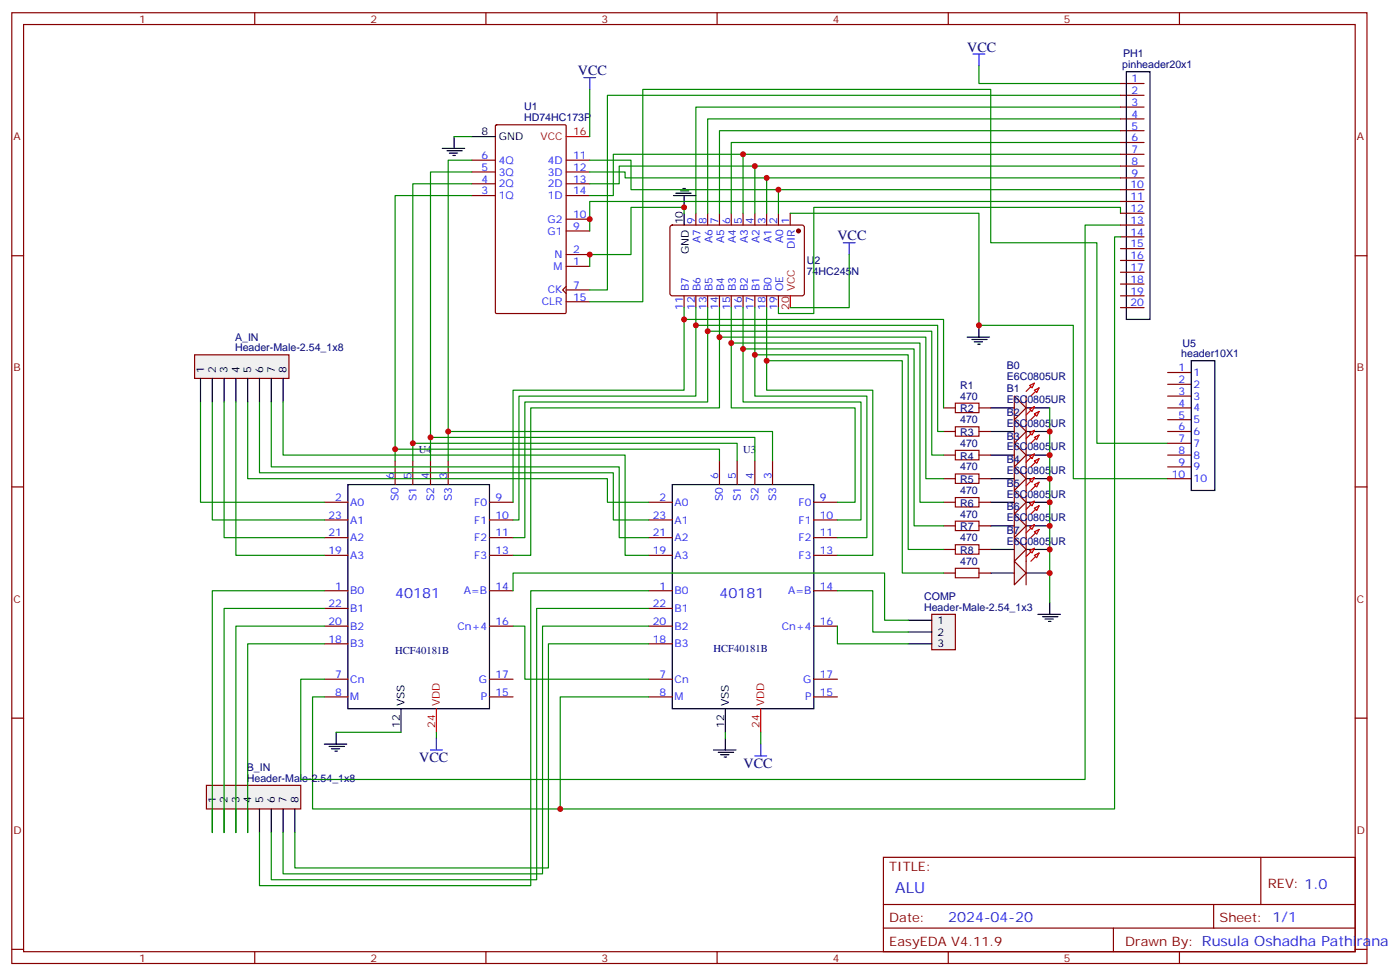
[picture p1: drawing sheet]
<svg xmlns="http://www.w3.org/2000/svg" width="419mm" height="292mm" viewBox="0 0 419 292" stroke-linecap="round" stroke-linejoin="round" font-family="sans-serif">
<g fill="none" stroke="#870000" stroke-width=".35">
<path d="M3.5 3.8h405.4v284.3h-405.4zM7.1 7.3h398.2v277.3h-398.2zM76.2 3.8v3.5M145.3 3.8v3.5M214.5 3.8v3.5M283.6 3.8v3.5M352.8 3.8v3.5M3.5 76.5h3.6M405.3 76.5h3.6M118.2 137.9v7M123.5 137.9v7M128.8 137.9v7"/>
<path d="M134.1 137.9v7M215.2 137.9v7M220.5 137.9v7M225.8 137.9v7M231.1 137.9v7M3.5 145.6h3.6M97 150.2h7.1M97 155.5h7.1M146.4 150.2h7.1M146.4 155.5h7.1M194 150.2h7.1M194 155.5h7.1"/>
<path d="M243.4 150.2h7.1M243.4 155.5h7.1M405.3 145.6h3.6M97 176.7h7.1M97 160.8h7.1M97 166.1h7.1M146.4 176.7h7.1M146.4 160.8h7.1M146.4 166.1h7.1M194 176.7h7.1M194 160.8h7.1M194 166.1h7.1"/>
<path d="M243.4 176.7h7.1M243.4 160.8h7.1M243.4 166.1h7.1M97 187.3h7.1M97 192.5h7.1M97 182h7.1M146.4 187.3h7.1M194 187.3h7.1M194 192.5h7.1M194 182h7.1M243.4 187.3h7.1M3.5 214.8h3.6"/>
<path d="M97 203.1h7.1M97 208.4h7.1M146.4 203.1h7.1M146.4 208.4h7.1M194 203.1h7.1M194 208.4h7.1M243.4 203.1h7.1M243.4 208.4h7.1M405.3 214.8h3.6M264.2 256.4h141.1v28.2h-141.1zM377.1 256.4v14.1M264.2 270.5h141.1"/>
<path d="M264.2 277.6h141.1M333 277.6v7M363 270.5v7.1M3.5 283.9h3.6M76.2 284.6v3.5M145.3 284.6v3.5M214.5 284.6v3.5M283.6 284.6v3.5M352.8 284.6v3.5M405.3 283.9h3.6"/>
</g>
<path d="M104.1 144.9h42.3v67h-42.3zM201.1 144.9h42.3v67h-42.3zM119.9 211.9v7.1M217 211.9v7.1" fill="none" stroke="#000" stroke-width=".35"/>
<path d="M130.5 211.9v7.1M227.5 211.9v7.1" fill="none" stroke="#f00" stroke-width=".35"/>
<path d="M118.2 134.3h97v3.6M123.5 132.6h97v5.3M128.8 130.8h97v7.1M134.1 129h97v8.9M153.5 187.3h3.5v15.8h37M97 208.4h-3.5v33.5h74.1v-33.5h26.4" fill="none" stroke="#008700" stroke-width=".35"/>
<path d="M58.2 106.1h28.2v7.1h-28.2z" fill="#f0f0f0" stroke="#870000" stroke-width=".35"/>
<path d="M60 113.2v7M63.5 113.2v7M67 113.2v7M70.6 113.2v7M74.1 113.2v7M77.6 113.2v7M81.1 113.2v7M84.7 113.2v7" fill="none" stroke="#000" stroke-width=".35"/>
<path d="M61.7 234.9h28.3v7h-28.3z" fill="#f0f0f0" stroke="#870000" stroke-width=".35"/>
<g fill="none" stroke="#000" stroke-width=".35">
<path d="M204.6 63.8v3.5M292.8 97.3v3.5M289.3 100.8h6.7M290.7 101.5h4.6M291.4 102.2h2.5M292.5 102.9h.7M296.3 122h7.1M306.9 122h7.1M100.5 219v3.5M97 222.5h6.7M98.4 223.2h4.6M99.1 223.9h2.5"/>
<path d="M100.2 224.6h.7M213.4 224.3h6.7M214.8 225h4.6M215.5 225.7h2.5M216.6 226.4h.7M217 220.8v3.5M63.5 241.9v7.1M67 241.9v7.1M70.6 241.9v7.1M74.1 241.9v7.1M77.6 241.9v7.1M81.1 241.9v7.1"/>
<path d="M84.7 241.9v7.1M88.2 241.9v7.1"/>
</g>
<g fill="none" stroke="#008700" stroke-width=".35">
<path d="M292.8 19.7v5.3h42.3M335.1 32h-127v31.8M335.1 35.6h-123.4v28.2M335.1 39.1h-119.9v24.7M335.1 42.6h-116.4v21.2M335.1 46.1h-112.9v17.7M335.1 49.7h-109.3v14.1M335.1 53.2h-105.8v10.6M335.1 56.7h-102.3v7.1M204.6 92v24.7h-51.1v33.5M208.1 92v26.5h-52.9v37h-1.7M211.7 92v28.2h-54.7v40.6h-3.5"/>
<path d="M215.2 92v30h-56.5v44.1h-5.2M218.7 92v30h37.1v28.2h-5.3M222.2 92v28.2h35.3v35.3h-7M225.8 92v26.5h33.5v42.3h-8.8M229.3 92v24.7h31.8v49.4h-10.6M60 120.2v30h37M63.5 120.2v35.3h33.5M67 120.2v40.6h30M70.6 120.2v45.9h26.4M74.1 120.2v23h107.6v7h12.3M77.6 120.2v21.2h105.8v14.1h10.6M81.1 120.2v19.4h104.1v21.2h8.8"/>
<path d="M84.7 120.2v15.9h102.3v30h7M97 176.7h-33.5v72.3M194 176.7h-35.3v88.2h-81.1v-15.9M97 182h-30v67M97 187.3h-26.4v61.7M97 192.5h-22.9v56.5M194 182h-33.5v81.1h-79.4v-14.1M194 187.3h-31.7v74h-77.6v-12.3M194 192.5h-30v67.1h-75.8v-10.6M100.5 219h19.4M130.5 219v1.8M217 219v1.8"/>
</g>
<path d="M291 16.2h3.6M292.8 16.2v3.5M252.2 72.6h3.6M254 72.6v3.5M128.8 224.3h3.5M130.5 220.8v3.5M225.8 226.1h3.5M227.5 222.5v3.6" fill="none" stroke="#00f" stroke-width=".35"/>
<circle cx="238.8" cy="69.1" r=".53" fill="#870000" stroke="#870000" stroke-width=".35"/>
<g fill="none" stroke="#870000" stroke-width=".35">
<path d="M200.6 67.5l.5-.2 39.1 .1 .4 .6-.1 20-.6 .5-39.1-.1-.4-.6v-19.8zM208.1 63.8v3.5M211.7 63.8v3.5M215.2 63.8v3.5M218.7 63.8v3.5M222.2 63.8v3.5M225.8 63.8v3.5M229.3 63.8v3.5M232.8 63.8v3.5M236.4 63.8v3.5M204.6 88.5v3.5M208.1 88.5v3.5"/>
<path d="M211.7 88.5v3.5M215.2 88.5v3.5M218.7 88.5v3.5M222.2 88.5v3.5M225.8 88.5v3.5M229.3 88.5v3.5M232.8 88.5v3.5"/>
</g>
<path d="M236.4 88.5v3.5" fill="none" stroke="#f00" stroke-width=".35"/>
<path d="M303.4 118.5l3.5 3.5-3.5 3.5z" fill="#f0f0f0" stroke="#870000" stroke-width=".35"/>
<path d="M309.4 114.6l-2.5 2.5M310.8 116l-2.5 2.5" fill="none" stroke="#f00" stroke-width=".35"/>
<g fill="#f0f0f0" stroke="#f00" stroke-width=".35">
<path d="M309.4 116.7l1.4-.7-.7 1.4z"/>
<path d="M308 115.3l1.4-.7-.7 1.4z"/>
</g>
<path d="M306.9 118.5v7" fill="none" stroke="#870000" stroke-width=".35"/>
<path d="M296.3 129h7.1M306.9 129h7.1" fill="none" stroke="#000" stroke-width=".35"/>
<path d="M303.4 125.5l3.5 3.5-3.5 3.6z" fill="#f0f0f0" stroke="#870000" stroke-width=".35"/>
<path d="M309.4 121.6l-2.5 2.5M310.8 123l-2.5 2.5" fill="none" stroke="#f00" stroke-width=".35"/>
<g fill="#f0f0f0" stroke="#f00" stroke-width=".35">
<path d="M309.4 123.8l1.4-.8-.7 1.5z"/>
<path d="M308 122.3l1.4-.7-.7 1.4z"/>
</g>
<path d="M306.9 125.5v7.1" fill="none" stroke="#870000" stroke-width=".35"/>
<path d="M296.3 136.1h7.1M306.9 136.1h7.1" fill="none" stroke="#000" stroke-width=".35"/>
<path d="M303.4 132.6l3.5 3.5-3.5 3.5z" fill="#f0f0f0" stroke="#870000" stroke-width=".35"/>
<path d="M309.4 128.7l-2.5 2.5M310.8 130.1l-2.5 2.5" fill="none" stroke="#f00" stroke-width=".35"/>
<g fill="#f0f0f0" stroke="#f00" stroke-width=".35">
<path d="M309.4 130.8l1.4-.7-.7 1.4z"/>
<path d="M308 129.4l1.4-.7-.7 1.4z"/>
</g>
<path d="M306.9 132.6v7" fill="none" stroke="#870000" stroke-width=".35"/>
<path d="M296.3 143.2h7.1M306.9 143.2h7.1" fill="none" stroke="#000" stroke-width=".35"/>
<path d="M303.4 139.6l3.5 3.6-3.5 3.5z" fill="#f0f0f0" stroke="#870000" stroke-width=".35"/>
<path d="M309.4 135.7l-2.5 2.5M310.8 137.2l-2.5 2.4" fill="none" stroke="#f00" stroke-width=".35"/>
<g fill="#f0f0f0" stroke="#f00" stroke-width=".35">
<path d="M309.4 137.9l1.4-.7-.7 1.4z"/>
<path d="M308 136.5l1.4-.8-.7 1.5z"/>
</g>
<path d="M306.9 139.6v7.1" fill="none" stroke="#870000" stroke-width=".35"/>
<path d="M296.3 150.2h7.1M306.9 150.2h7.1" fill="none" stroke="#000" stroke-width=".35"/>
<path d="M303.4 146.7l3.5 3.5-3.5 3.5z" fill="#f0f0f0" stroke="#870000" stroke-width=".35"/>
<path d="M309.4 142.8l-2.5 2.5M310.8 144.2l-2.5 2.5" fill="none" stroke="#f00" stroke-width=".35"/>
<g fill="#f0f0f0" stroke="#f00" stroke-width=".35">
<path d="M309.4 144.9l1.4-.7-.7 1.4z"/>
<path d="M308 143.5l1.4-.7-.7 1.4z"/>
</g>
<path d="M306.9 146.7v7" fill="none" stroke="#870000" stroke-width=".35"/>
<path d="M296.3 157.3h7.1M306.9 157.3h7.1" fill="none" stroke="#000" stroke-width=".35"/>
<path d="M303.4 153.7l3.5 3.6-3.5 3.5z" fill="#f0f0f0" stroke="#870000" stroke-width=".35"/>
<path d="M309.4 149.9l-2.5 2.4M310.8 151.3l-2.5 2.4" fill="none" stroke="#f00" stroke-width=".35"/>
<g fill="#f0f0f0" stroke="#f00" stroke-width=".35">
<path d="M309.4 152l1.4-.7-.7 1.4z"/>
<path d="M308 150.6l1.4-.7-.7 1.4z"/>
</g>
<path d="M306.9 153.7v7.1" fill="none" stroke="#870000" stroke-width=".35"/>
<path d="M296.3 164.3h7.1M306.9 164.3h7.1" fill="none" stroke="#000" stroke-width=".35"/>
<path d="M303.4 160.8l3.5 3.5-3.5 3.6z" fill="#f0f0f0" stroke="#870000" stroke-width=".35"/>
<path d="M309.4 156.9l-2.5 2.5M310.8 158.3l-2.5 2.5" fill="none" stroke="#f00" stroke-width=".35"/>
<g fill="#f0f0f0" stroke="#f00" stroke-width=".35">
<path d="M309.4 159l1.4-.7-.7 1.4z"/>
<path d="M308 157.6l1.4-.7-.7 1.4z"/>
</g>
<path d="M306.9 160.8v7.1" fill="none" stroke="#870000" stroke-width=".35"/>
<path d="M296.3 171.4h7.1M306.9 171.4h7.1" fill="none" stroke="#000" stroke-width=".35"/>
<path d="M303.4 167.9l3.5 3.5-3.5 3.5z" fill="#f0f0f0" stroke="#870000" stroke-width=".35"/>
<path d="M309.4 164l-2.5 2.4M310.8 165.4l-2.5 2.5" fill="none" stroke="#f00" stroke-width=".35"/>
<g fill="#f0f0f0" stroke="#f00" stroke-width=".35">
<path d="M309.4 166.1l1.4-.7-.7 1.4z"/>
<path d="M308 164.7l1.4-.7-.7 1.4z"/>
</g>
<g fill="none" stroke="#870000" stroke-width=".35">
<path d="M148.2 37.5l.3-.2h20.5l.3 .2v55.9l-.2 .3-20.6 .1-.3-.2zM141.1 58.5h7.1M141.1 55h7.1M141.1 51.4h7.1M141.1 47.9h7.1M169.3 58.5h7.1M169.3 55h7.1M169.3 51.4h7.1M169.3 47.9h7.1M169.3 79.7h7.1M169.3 76.1h7.1M169.3 69.1h7.1"/>
<path d="M169.3 65.5h7.1M169.3 85.7l-1 1 1 1.1M169.3 90.2h7.1M169.3 86.7h7.1M282.2 122h3.6M282.2 129h3.6M282.2 136.1h3.6M292.8 122h3.5M292.8 129h3.5M292.8 136.1h3.5M282.2 143.2h3.6M282.2 150.2h3.6"/>
<path d="M282.2 157.3h3.6M292.8 143.2h3.5M292.8 150.2h3.5M292.8 157.3h3.5M282.2 164.3h3.6M282.2 171.4h3.6M292.8 164.3h3.5M292.8 171.4h3.5M306.9 167.9v7"/>
</g>
<path d="M285.8 120.6h7v2.8h-7zM285.8 127.6h7v2.9h-7zM285.8 134.7h7v2.8h-7zM285.8 141.7h7v2.9h-7zM285.8 148.8h7v2.8h-7zM285.8 155.9h7v2.8h-7zM285.8 162.9h7v2.8h-7zM285.8 170h7v2.8h-7z" fill="none" stroke="#a10000" stroke-width=".35"/>
<g fill="none" stroke="#000" stroke-width=".35">
<path d="M132.3 44.4h6.7M133.7 45.1h4.6M134.4 45.8h2.5M135.5 46.5h.7M135.8 40.9v3.5M141.1 40.9h7.1M201.4 58.5h6.7M202.1 57.8h4.6M203.6 57.1h2.4M204.3 56.4h.7M204.6 58.5v3.5M310.4 183.7h6.7"/>
<path d="M311.9 184.4h4.5M312.6 185.1h2.4M313.6 185.8h.7M314 180.2v3.5"/>
</g>
<g fill="none" stroke="#008700" stroke-width=".35">
<path d="M176.4 26.7v14.2M335.1 28.5h-153.4v58.2h-5.3M135.8 40.9h5.3M141.1 58.5h-22.9v79.4M141.1 55h-17.6v82.9M141.1 51.4h-12.3v86.5M141.1 47.9h-7v90M176.4 51.4h10.6v1.8h42.3M176.4 47.9h12.3v8.8h44.1M222.2 46.1h-38.8v12.4h-7M225.8 49.7h-40.6v5.3h-8.8M204.6 63.8v-1.8h-15.9v14.1h-12.3v3.6"/>
<path d="M236.4 63.8h56.4v33.5h28.2v45.9h28.2M254 76.1v15.9h-17.6M335.1 63.8v-1.8h-91.7v31.8h-10.6v-1.8M335.1 67.3h-10.5v165.8h-234.6v-30h7M335.1 60.3h-158.7v8.8M176.4 90.2h15.9v-63.5h104v45.9h31.8v60h21.1M204.6 95.5h77.6v26.5M208.1 97.3h72.4v31.7h1.7M211.7 99.1h67v37h3.5M215.2 100.8h61.7v42.4h5.3M218.7 102.6h56.5v47.6h7M222.2 104.4h51.2v52.9h8.8"/>
<path d="M225.8 106.1h45.8v58.2h10.6M229.3 107.9h40.6v63.5h12.3M314 122v58.2M227.5 219v3.5"/>
</g>
<path d="M169.3 40.9h7.1" fill="none" stroke="#f00" stroke-width=".35"/>
<path d="M174.6 23.2h3.6M176.4 23.2v3.5" fill="none" stroke="#00f" stroke-width=".35"/>
<path d="M278.7 183.7h7.1v10.6h-7.1z" fill="#f0f0f0" stroke="#870000" stroke-width=".35"/>
<path d="M336.9 21.4h7.1v74.1h-7.1zM356.3 107.9h7.1v38.8h-7.1zM271.6 192.5h7.1M271.6 185.5h7.1M271.6 189h7.1" fill="none" stroke="#000" stroke-width=".35"/>
<path d="M335.1 70.8h-1.7v171.1h-165.8M153.5 176.7v-5.3h111.1v14.1h7M250.5 176.7h10.6v12.3h10.5M250.5 187.3v5.2h21.1" fill="none" stroke="#008700" stroke-width=".35"/>
<g fill="none" stroke="#870000" stroke-width=".35">
<path d="M335.1 25h7.1M335.1 28.5h7.1M335.1 32h7.1M335.1 35.6h7.1M335.1 39.1h7.1M335.1 42.6h7.1M335.1 46.1h7.1M335.1 49.7h7.1M335.1 53.2h7.1M335.1 56.7h7.1M335.1 60.3h7.1M335.1 63.8h7.1"/>
<path d="M335.1 67.3h7.1M335.1 70.8h7.1M335.1 74.4h7.1M335.1 77.9h7.1M335.1 81.4h7.1M335.1 84.9h7.1M335.1 88.5h7.1M335.1 92h7.1M349.2 111.4h7.1M349.2 114.9h7.1M349.2 118.5h7.1M349.2 122h7.1"/>
<path d="M349.2 125.5h7.1M349.2 129h7.1M349.2 132.6h7.1M349.2 136.1h7.1M349.2 139.6h7.1M349.2 143.2h7.1"/>
</g>
<g fill="#c00">
<circle cx="204.6" cy="95.5" r=".88"/>
<circle cx="208.1" cy="97.3" r=".88"/>
<circle cx="211.7" cy="99.1" r=".88"/>
<circle cx="215.2" cy="100.8" r=".88"/>
<circle cx="218.7" cy="102.6" r=".88"/>
<circle cx="222.3" cy="104.4" r=".88"/>
<circle cx="225.8" cy="106.1" r=".88"/>
<circle cx="229.3" cy="107.9" r=".88"/>
<circle cx="292.8" cy="97.3" r=".88"/>
<circle cx="222.3" cy="46.1" r=".88"/>
<circle cx="225.8" cy="49.7" r=".88"/>
<circle cx="229.3" cy="53.2" r=".88"/>
<circle cx="232.8" cy="56.7" r=".88"/>
<circle cx="204.6" cy="62" r=".88"/>
<circle cx="118.2" cy="134.3" r=".88"/>
<circle cx="123.5" cy="132.6" r=".88"/>
<circle cx="128.8" cy="130.8" r=".88"/>
<circle cx="314" cy="129" r=".88"/>
<circle cx="314" cy="136.1" r=".88"/>
<circle cx="314" cy="143.2" r=".88"/>
<circle cx="314" cy="150.2" r=".88"/>
<circle cx="314" cy="157.3" r=".88"/>
<circle cx="314" cy="164.3" r=".88"/>
<circle cx="314" cy="171.4" r=".88"/>
<circle cx="134.1" cy="129" r=".88"/>
<circle cx="176.4" cy="65.5" r=".88"/>
<circle cx="176.4" cy="76.1" r=".88"/>
<circle cx="167.6" cy="241.9" r=".88"/>
</g>
<text font-size="4.6" fill="#00f" x="267.8" y="267">ALU</text>
<g font-size="4.2" fill="#000080">
<text x="289.3" y="15.5">VCC</text>
<text x="172.9" y="22.5">VCC</text>
<text x="250.5" y="71.9">VCC</text>
<text x="125.4" y="227.8">VCC</text>
<text x="222.4" y="229.5">VCC</text>
</g>
<g font-size="4.2" fill="#00f">
<text x="118.2" y="179">40181</text>
<text x="215.2" y="179">40181</text>
<text x="283.6" y="275.8">2024-04-20</text>
</g>
<g font-size="3.9" fill="#800">
<text x="266" y="260.6">TITLE:</text>
<text x="379.2" y="265.6">REV: 1.0</text>
<text x="266" y="275.8">Date:</text>
<text x="364.8" y="275.8">Sheet: 1/1</text>
<text x="266" y="282.9">EasyEDA V4.11.9</text>
<text x="336.5" y="282.9">Drawn By: Rusula Oshadha Pathirana</text>
</g>
<g font-size="3.2" fill="#800">
<text x="41.6" y="6.8">1</text>
<text x="110.8" y="6.8">2</text>
<text x="179.9" y="6.8">3</text>
<text x="249.1" y="6.8">4</text>
<text x="318.2" y="6.8">5</text>
<text x="4.1" y="41.9">A</text>
<text x="405.9" y="41.9">A</text>
<text x="4.1" y="111.1">B</text>
<text x="405.9" y="111.1">B</text>
<text x="4.1" y="180.2">C</text>
<text x="405.9" y="180.2">C</text>
<text x="4.1" y="249.3">D</text>
<text x="405.9" y="249.3">D</text>
<text x="41.6" y="287.6">1</text>
<text x="110.8" y="287.6">2</text>
<text x="179.9" y="287.6">3</text>
<text x="249.1" y="287.6">4</text>
<text x="318.2" y="287.6">5</text>
</g>
<g font-size="3.2" fill="#000080">
<text x="335.9" y="17.1">PH1</text>
<text x="335.7" y="20.3">pinheader20x1</text>
<text x="156.7" y="33">U1</text>
<text x="156.7" y="36.3">HD74HC173P</text>
<text x="241.3" y="82.3">74HC245N</text>
<text x="241.3" y="79">U2</text>
<text x="70.3" y="101.8">A_IN</text>
<text x="70.3" y="105.1">Header-Male-2.54_1x8</text>
<text x="353.3" y="106.8">header10X1</text>
<text x="353.7" y="103.6">U5</text>
<text x="301.1" y="113.5">E6C0805UR</text>
<text x="301.1" y="110.3">B0</text>
<text x="287.2" y="119.5">470</text>
<text x="287.2" y="116.3">R1</text>
<text x="301.1" y="117.4">B1</text>
<text x="287.2" y="123.3">R2</text>
<text x="301.1" y="120.6">E6C0805UR</text>
<text x="301.1" y="124.4">B2</text>
<text x="287.2" y="126.6">470</text>
<text x="287.2" y="130.4">R3</text>
<text x="301.1" y="127.6">E6C0805UR</text>
<text x="301.1" y="131.5">B3</text>
<text x="125.2" y="135.4">U4</text>
<text x="222.2" y="135.4">U3</text>
<text x="287.2" y="133.6">470</text>
<text x="287.2" y="137.4">R4</text>
<text x="301.1" y="134.7">E6C0805UR</text>
<text x="287.2" y="140.7">470</text>
<text x="301.1" y="141.7">E6C0805UR</text>
<text x="301.1" y="138.5">B4</text>
<text x="287.2" y="147.7">470</text>
<text x="287.2" y="144.5">R5</text>
<text x="301.1" y="148.8">E6C0805UR</text>
<text x="301.1" y="145.6">B5</text>
<text x="287.2" y="154.8">470</text>
<text x="287.2" y="151.5">R6</text>
<text x="301.1" y="155.9">E6C0805UR</text>
<text x="301.1" y="152.6">B6</text>
<text x="287.2" y="161.9">470</text>
<text x="287.2" y="158.6">R7</text>
<text x="301.1" y="159.7">B7</text>
<text x="287.2" y="165.7">R8</text>
<text x="301.1" y="162.9">E6C0805UR</text>
<text x="287.2" y="168.9">470</text>
<text x="276.4" y="179.5">COMP</text>
<text x="276.4" y="182.7">Header-Male-2.54_1x3</text>
<text x="118.2" y="195.5">HCF40181B</text>
<text x="213.4" y="195">HCF40181B</text>
<text x="73.8" y="233.8">Header-Male-2.54_1x8</text>
<text x="73.8" y="230.6">B_IN</text>
</g>
<g font-size="3.2" fill="#00f">
<text x="338.4" y="24.6">1</text>
<text x="338.4" y="28.2">2</text>
<text x="338.4" y="31.7">3</text>
<text x="338.4" y="35.2">4</text>
<text x="338.4" y="38.7">5</text>
<text x="144" y="47.6">6</text>
<text x="171.4" y="47.6">11</text>
<text x="338.4" y="42.3">6</text>
<text x="338.4" y="45.8">7</text>
<text x="144" y="51.1">5</text>
<text x="149.2" y="52.5">3Q</text>
<text x="149.2" y="49">4Q</text>
<text x="163.8" y="52.5">3D</text>
<text x="163.8" y="49">4D</text>
<text x="171.4" y="51.1">12</text>
<text x="338.4" y="49.3">8</text>
<text x="338.4" y="52.8">9</text>
<text x="144" y="58.1">3</text>
<text x="144" y="54.6">4</text>
<text x="149.2" y="59.5">1Q</text>
<text x="149.2" y="56">2Q</text>
<text x="163.8" y="59.5">1D</text>
<text x="163.8" y="56">2D</text>
<text x="171.4" y="58.1">14</text>
<text x="171.4" y="54.6">13</text>
<text x="338.2" y="56.4">10</text>
<text x="338.2" y="59.9">11</text>
<text x="171.4" y="65.2">10</text>
<text x="338.2" y="63.4">12</text>
<text x="163.8" y="70.1">G1</text>
<text x="163.8" y="66.6">G2</text>
<text x="171.4" y="68.7">9</text>
<text x="207.8" y="67.1" transform="rotate(-90 207.8 67.1)">9</text>
<text x="211.3" y="67.1" transform="rotate(-90 211.3 67.1)">8</text>
<text x="214.8" y="67.1" transform="rotate(-90 214.8 67.1)">7</text>
<text x="218.4" y="67.1" transform="rotate(-90 218.4 67.1)">6</text>
<text x="221.9" y="67.1" transform="rotate(-90 221.9 67.1)">5</text>
<text x="225.4" y="67.1" transform="rotate(-90 225.4 67.1)">4</text>
<text x="229" y="67.1" transform="rotate(-90 229 67.1)">3</text>
<text x="232.5" y="67.1" transform="rotate(-90 232.5 67.1)">2</text>
<text x="236" y="67.1" transform="rotate(-90 236 67.1)">1</text>
<text x="338.2" y="67">13</text>
<text x="338.2" y="70.5">14</text>
<text x="165.9" y="77.2">N</text>
<text x="171.4" y="75.8">2</text>
<text x="209.5" y="72.8" transform="rotate(-90 209.5 72.8)">A7</text>
<text x="213.1" y="72.8" transform="rotate(-90 213.1 72.8)">A6</text>
<text x="216.6" y="72.8" transform="rotate(-90 216.6 72.8)">A5</text>
<text x="220.1" y="72.8" transform="rotate(-90 220.1 72.8)">A4</text>
<text x="223.7" y="72.8" transform="rotate(-90 223.7 72.8)">A3</text>
<text x="227.2" y="72.8" transform="rotate(-90 227.2 72.8)">A2</text>
<text x="230.7" y="72.8" transform="rotate(-90 230.7 72.8)">A1</text>
<text x="234.2" y="72.8" transform="rotate(-90 234.2 72.8)">A0</text>
<text x="237.8" y="74.6" transform="rotate(-90 237.8 74.6)">DIR</text>
<text x="338.2" y="74">15</text>
<text x="338.2" y="77.5">16</text>
<text x="165.6" y="80.7">M</text>
<text x="171.4" y="79.3">1</text>
<text x="338.2" y="81.1">17</text>
<text x="163.9" y="87.8">CK</text>
<text x="171.4" y="89.9">15</text>
<text x="171.4" y="86.4">7</text>
<text x="206" y="87.2" transform="rotate(-90 206 87.2)">B7</text>
<text x="209.5" y="87.2" transform="rotate(-90 209.5 87.2)">B6</text>
<text x="213.1" y="87.2" transform="rotate(-90 213.1 87.2)">B5</text>
<text x="216.6" y="87.2" transform="rotate(-90 216.6 87.2)">B4</text>
<text x="220.1" y="87.2" transform="rotate(-90 220.1 87.2)">B3</text>
<text x="223.7" y="87.2" transform="rotate(-90 223.7 87.2)">B2</text>
<text x="227.2" y="87.2" transform="rotate(-90 227.2 87.2)">B1</text>
<text x="230.7" y="87.2" transform="rotate(-90 230.7 87.2)">B0</text>
<text x="234.2" y="87.2" transform="rotate(-90 234.2 87.2)">OE</text>
<text x="338.2" y="84.6">18</text>
<text x="338.2" y="88.1">19</text>
<text x="162.1" y="91.3">CLR</text>
<text x="204.3" y="92.7" transform="rotate(-90 204.3 92.7)">11</text>
<text x="207.8" y="92.7" transform="rotate(-90 207.8 92.7)">12</text>
<text x="211.3" y="92.7" transform="rotate(-90 211.3 92.7)">13</text>
<text x="214.8" y="92.7" transform="rotate(-90 214.8 92.7)">14</text>
<text x="218.4" y="92.7" transform="rotate(-90 218.4 92.7)">15</text>
<text x="221.9" y="92.7" transform="rotate(-90 221.9 92.7)">16</text>
<text x="225.4" y="92.7" transform="rotate(-90 225.4 92.7)">17</text>
<text x="229" y="92.7" transform="rotate(-90 229 92.7)">18</text>
<text x="232.5" y="92.7" transform="rotate(-90 232.5 92.7)">19</text>
<text x="338.2" y="91.7">20</text>
<text x="352.5" y="111.1">1</text>
<text x="357" y="112.5">1</text>
<text x="352.5" y="114.6">2</text>
<text x="352.5" y="118.1">3</text>
<text x="357" y="116">2</text>
<text x="357" y="119.5">3</text>
<text x="352.5" y="121.6">4</text>
<text x="352.5" y="125.2">5</text>
<text x="357" y="123">4</text>
<text x="352.5" y="128.7">6</text>
<text x="357" y="126.6">5</text>
<text x="357" y="130.1">6</text>
<text x="352.5" y="132.2">7</text>
<text x="352.5" y="135.7">8</text>
<text x="357" y="133.6">7</text>
<text x="357" y="137.2">8</text>
<text x="117.8" y="143.2" transform="rotate(-90 117.8 143.2)">6</text>
<text x="123.1" y="143.2" transform="rotate(-90 123.1 143.2)">5</text>
<text x="128.4" y="143.2" transform="rotate(-90 128.4 143.2)">4</text>
<text x="133.7" y="143.2" transform="rotate(-90 133.7 143.2)">3</text>
<text x="214.8" y="143.2" transform="rotate(-90 214.8 143.2)">6</text>
<text x="220.1" y="143.2" transform="rotate(-90 220.1 143.2)">5</text>
<text x="225.4" y="143.2" transform="rotate(-90 225.4 143.2)">4</text>
<text x="230.7" y="143.2" transform="rotate(-90 230.7 143.2)">3</text>
<text x="350.5" y="142.8">10</text>
<text x="352.5" y="139.3">9</text>
<text x="357" y="140.7">9</text>
<text x="100.3" y="149.9">2</text>
<text x="119.2" y="149.8" transform="rotate(-90 119.2 149.8)">S0</text>
<text x="124.5" y="149.8" transform="rotate(-90 124.5 149.8)">S1</text>
<text x="129.8" y="149.8" transform="rotate(-90 129.8 149.8)">S2</text>
<text x="135.1" y="149.8" transform="rotate(-90 135.1 149.8)">S3</text>
<text x="148.2" y="149.9">9</text>
<text x="197.3" y="149.9">2</text>
<text x="216.3" y="149.8" transform="rotate(-90 216.3 149.8)">S0</text>
<text x="221.5" y="149.8" transform="rotate(-90 221.5 149.8)">S1</text>
<text x="226.8" y="149.8" transform="rotate(-90 226.8 149.8)">S2</text>
<text x="232.1" y="149.8" transform="rotate(-90 232.1 149.8)">S3</text>
<text x="245.2" y="149.9">9</text>
<text x="357" y="144.2">10</text>
<text x="98.3" y="155.2">23</text>
<text x="104.8" y="151.3">A0</text>
<text x="141.9" y="151.3">F0</text>
<text x="148.2" y="155.2">10</text>
<text x="195.3" y="155.2">23</text>
<text x="201.8" y="151.3">A0</text>
<text x="238.9" y="151.3">F0</text>
<text x="245.2" y="155.2">10</text>
<text x="98.3" y="160.4">21</text>
<text x="104.8" y="161.9">A2</text>
<text x="104.8" y="156.6">A1</text>
<text x="141.9" y="156.6">F1</text>
<text x="141.9" y="161.9">F2</text>
<text x="148.2" y="160.4">11</text>
<text x="195.3" y="160.4">21</text>
<text x="201.8" y="161.9">A2</text>
<text x="201.8" y="156.6">A1</text>
<text x="238.9" y="156.6">F1</text>
<text x="238.9" y="161.9">F2</text>
<text x="245.2" y="160.4">11</text>
<text x="98.3" y="165.7">19</text>
<text x="104.8" y="167.1">A3</text>
<text x="141.9" y="167.1">F3</text>
<text x="148.2" y="165.7">13</text>
<text x="195.3" y="165.7">19</text>
<text x="201.8" y="167.1">A3</text>
<text x="238.9" y="167.1">F3</text>
<text x="245.2" y="165.7">13</text>
<text x="100.3" y="176.3">1</text>
<text x="104.8" y="177.7">B0</text>
<text x="138.8" y="177.7">A=B</text>
<text x="148.2" y="176.3">14</text>
<text x="197.3" y="176.3">1</text>
<text x="201.8" y="177.7">B0</text>
<text x="235.8" y="177.7">A=B</text>
<text x="245.2" y="176.3">14</text>
<text x="98.3" y="181.6">22</text>
<text x="104.8" y="183">B1</text>
<text x="195.3" y="181.6">22</text>
<text x="201.8" y="183">B1</text>
<text x="98.3" y="186.9">20</text>
<text x="104.8" y="188.3">B2</text>
<text x="136.9" y="188.3">Cn+4</text>
<text x="148.2" y="186.9">16</text>
<text x="195.3" y="186.9">20</text>
<text x="201.8" y="188.3">B2</text>
<text x="233.9" y="188.3">Cn+4</text>
<text x="245.2" y="186.9">16</text>
<text x="98.3" y="192.2">18</text>
<text x="104.8" y="193.6">B3</text>
<text x="195.3" y="192.2">18</text>
<text x="201.8" y="193.6">B3</text>
<text x="100.3" y="202.8">7</text>
<text x="148.2" y="202.8">17</text>
<text x="197.3" y="202.8">7</text>
<text x="245.2" y="202.8">17</text>
<text x="100.3" y="208.1">8</text>
<text x="104.8" y="204.2">Cn</text>
<text x="104.8" y="209.5">M</text>
<text x="143.2" y="204.2">G</text>
<text x="143.8" y="209.5">P</text>
<text x="148.2" y="208.1">15</text>
<text x="197.3" y="208.1">8</text>
<text x="201.8" y="204.2">Cn</text>
<text x="201.8" y="209.5">M</text>
<text x="240.2" y="204.2">G</text>
<text x="240.8" y="209.5">P</text>
<text x="245.2" y="208.1">15</text>
</g>
<g font-size="3.2">
<text x="144" y="40.5">8</text>
<text x="149.2" y="41.9">GND</text>
<text x="204.3" y="67.1" transform="rotate(-90 204.3 67.1)">10</text>
<text x="206" y="75.9" transform="rotate(-90 206 75.9)">GND</text>
<text x="61" y="111.4" transform="rotate(-90 61 111.4)">1</text>
<text x="64.6" y="111.4" transform="rotate(-90 64.6 111.4)">2</text>
<text x="68.1" y="111.4" transform="rotate(-90 68.1 111.4)">3</text>
<text x="71.6" y="111.4" transform="rotate(-90 71.6 111.4)">4</text>
<text x="75.1" y="111.4" transform="rotate(-90 75.1 111.4)">5</text>
<text x="78.7" y="111.4" transform="rotate(-90 78.7 111.4)">6</text>
<text x="82.2" y="111.4" transform="rotate(-90 82.2 111.4)">7</text>
<text x="85.7" y="111.4" transform="rotate(-90 85.7 111.4)">8</text>
<text x="280.5" y="186.5">1</text>
<text x="280.5" y="190.1">2</text>
<text x="280.5" y="193.6">3</text>
<text x="121" y="211.2" transform="rotate(-90 121 211.2)">VSS</text>
<text x="218" y="211.2" transform="rotate(-90 218 211.2)">VSS</text>
<text x="119.6" y="217.7" transform="rotate(-90 119.6 217.7)">12</text>
<text x="216.6" y="217.7" transform="rotate(-90 216.6 217.7)">12</text>
<text x="64.6" y="240.2" transform="rotate(-90 64.6 240.2)">1</text>
<text x="68.1" y="240.2" transform="rotate(-90 68.1 240.2)">2</text>
<text x="71.6" y="240.2" transform="rotate(-90 71.6 240.2)">3</text>
<text x="75.1" y="240.2" transform="rotate(-90 75.1 240.2)">4</text>
<text x="78.7" y="240.2" transform="rotate(-90 78.7 240.2)">5</text>
<text x="82.2" y="240.2" transform="rotate(-90 82.2 240.2)">6</text>
<text x="85.7" y="240.2" transform="rotate(-90 85.7 240.2)">7</text>
<text x="89.3" y="240.2" transform="rotate(-90 89.3 240.2)">8</text>
</g>
<g font-size="3.2" fill="#f00">
<text x="161.7" y="41.9">VCC</text>
<text x="171.4" y="40.5">16</text>
<text x="237.8" y="87.2" transform="rotate(-90 237.8 87.2)">VCC</text>
<text x="236" y="92.7" transform="rotate(-90 236 92.7)">20</text>
<text x="131.6" y="211.2" transform="rotate(-90 131.6 211.2)">VDD</text>
<text x="228.6" y="211.2" transform="rotate(-90 228.6 211.2)">VDD</text>
<text x="130.2" y="217.7" transform="rotate(-90 130.2 217.7)">24</text>
<text x="227.2" y="217.7" transform="rotate(-90 227.2 217.7)">24</text>
</g>
</svg>
